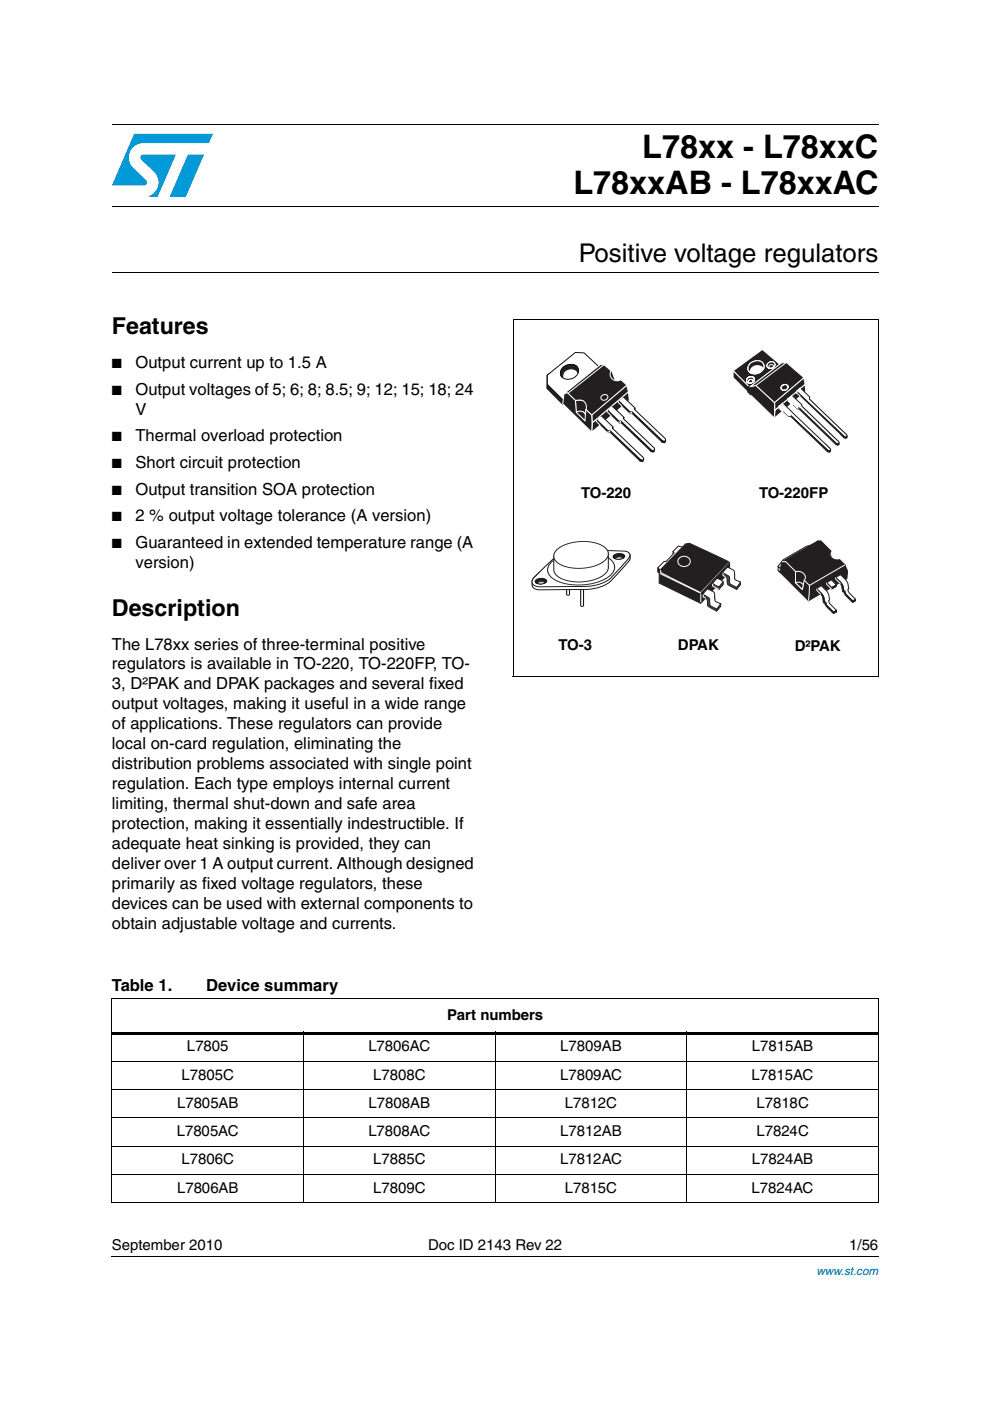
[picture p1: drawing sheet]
<svg xmlns="http://www.w3.org/2000/svg" width="210mm" height="297mm" viewBox="0 0 210 297" stroke-linecap="round" stroke-linejoin="round" font-family="sans-serif">
<g fill="#009ad9">
<path d="M39.8 32.8h3.5l-3.9 8.9h-3.4z"/>
<path d="M28.4 28.4h16.8l-.9 1.9h-13.9a3 3 0 0 0-2.9 2 3 3 0 0 0 .8 3.4l2.7 2.5a.62 .62 0 0 1 .2 .7 .62 .62 0 0 1-.6 .4h-6.9z"/>
<path d="M29.9 33l.5-.2h6.9l-3.9 8.9h-1.8a3.2 3.2 0 0 0 1.2-5.1l-2.9-2.8-.1-.4z"/>
</g>
<path d="M23.7 26.3h162.5M23.7 43.8h162.5M23.7 57.7h162.5M23.7 266.3h162.6" fill="none" stroke="#000" stroke-width=".21"/>
<path d="M23.6 266.3l.1 .1z" fill="#000"/>
<path d="M115.8 74.7h25.4v23.4h-25.4z" fill="#fff"/>
<g fill="#231f20" stroke="#fff" stroke-width=".21">
<path d="M122 84.9a2.7 2.7 0 0 1 3.3 1.5l-.3 3-.8-1.1a1.09 1.09 0 0 0-1.6-1.1l-.5 .1z" fill-rule="evenodd"/>
<path d="M125.6 89.6l7.6-6.5 .2 1.8-7.9 6.7z" fill-rule="evenodd"/>
</g>
<path d="M116 79.5l.4-.2 .6 3 2.4 2.5-.1 .9-3.3-3.3z" fill-rule="evenodd" fill="#231f20"/>
<path d="M116 79.5l.4-.2 .6 3 2.4 2.5-.1 .9-3.3-3.3z" fill="none" stroke="#0e1213" stroke-width=".21"/>
<path d="M116.1 79.5l5.9-4.8 1.8 .1 3.1 2.9-6.5 5.6-1 1.5-3.4-3.3z" fill-rule="evenodd" fill="#fff"/>
<path d="M116.1 79.5l5.9-4.8 1.8 .1 3.1 2.9-6.5 5.6-1 1.5-3.4-3.3z" fill="none" stroke="#0e1213" stroke-width=".21"/>
<path d="M122.1 87.4a1.38 1.38 0 0 1 1.8 .1 1.38 1.38 0 0 1 .2 1.8z" fill-rule="evenodd" fill="#231f20" stroke="#fff" stroke-width=".21"/>
<path d="M129.4 78.5l.2 .2 .9 2.4-1.8-.5z" fill-rule="evenodd" fill="#231f20"/>
<path d="M119.3 78a2 2 0 0 1 3.3 .4 2.06 2.06 0 0 1-1.4 1.9 2.06 2.06 0 0 1-2.3-.8v-.8z" fill-rule="evenodd" fill="#fff"/>
<path d="M119.5 77.9a1.96 1.96 0 0 1 3.1 .4 2.1 2.1 0 0 1-1.3 2 2.1 2.1 0 0 1-2.3-.5 1.42 1.42 0 0 1 .5-1.9z" fill="none" stroke="#0e1213" stroke-width=".21"/>
<path d="M119.3 77.9a2.05 2.05 0 0 1 3.2 .1l.2 .5-.1 .5a1.79 1.79 0 0 0-2.1-.7 1.79 1.79 0 0 0-1.2 1.7 1.37 1.37 0 0 1 0-2.1z" fill-rule="evenodd" fill="#231f20"/>
<path d="M119.3 77.9a2.25 2.25 0 0 1 3.1 0l.3 .6-.1 .5a1.81 1.81 0 0 0-2.1-.7 1.81 1.81 0 0 0-1.2 1.7 1.4 1.4 0 0 1 0-2.1zM116 81.7v.7" fill="none" stroke="#0e1213" stroke-width=".21"/>
<path d="M131.1 84.9l3.5 1.7 .1 .5 5.7 6.2 .5 .3 .3-.2v.4l-.3 .2-.5-.1-6.4-6.1h-.3l-2.6-2.5z" fill-rule="evenodd" fill="#231f20"/>
<path d="M131.1 84.9l1-.8 2.6 2.5-.2 .2 6.6 6.2 .1 .4-.4 .2-.4-.2-6.5-6.2-.2 .2z" fill-rule="evenodd" fill="#fff"/>
<path d="M131.1 84.9l1-.8 2.6 2.5-.2 .2 6.6 6.2 .1 .4-.4 .2-.4-.2-6.5-6.2-.2 .2zM140.4 93.4v.5M140.8 93.5v.4" fill="none" stroke="#0e1213" stroke-width=".21"/>
<path d="M133.6 87.4v.4M133.9 87.3v.4" fill="none" stroke="#fff" stroke-width=".21"/>
<path d="M128.7 86.9l3.6 1.7 .1 .4 5.6 6.3 .5 .2 .3-.1v.4l-.3 .2-.5-.2-6.3-6.1-.4 .1-2.6-2.5z" fill-rule="evenodd" fill="#231f20"/>
<path d="M128.7 86.8l1-.8 2.7 2.5-.3 .2 6.6 6.3 .1 .3-.3 .2-.4-.1-6.5-6.2-.3 .2z" fill-rule="evenodd" fill="#fff" stroke="#0e1213" stroke-width=".21"/>
<path d="M131.2 89.3l.1 .5M131.6 89.2v.5" fill="none" stroke="#fff" stroke-width=".21"/>
<path d="M138 95.4v.4M138.5 95.5v.4" fill="none" stroke="#0e1213" stroke-width=".21"/>
<path d="M126.4 88.9l3.6 1.7v.5l5.7 6.2 .5 .3 .3-.2v.4l-.3 .2-.5-.1-6.4-6.1h-.3l-2.6-2.5z" fill-rule="evenodd" fill="#231f20"/>
<path d="M126.4 88.9l1-.8 2.6 2.5-.2 .2 6.6 6.2 .1 .4-.4 .2-.3-.2-6.5-6.2-.3 .2z" fill-rule="evenodd" fill="#fff" stroke="#0e1213" stroke-width=".21"/>
<path d="M128.9 91.4v.4M129.2 91.3v.4" fill="none" stroke="#fff" stroke-width=".21"/>
<path d="M135.7 97.4v.5M136.1 97.5v.4" fill="none" stroke="#0e1213" stroke-width=".21"/>
<g fill="#231f20" stroke="#fff" stroke-width=".21">
<path d="M119.6 83.4l7.7-6.1 .9 .1 1.4 1.2a1.44 1.44 0 0 0 .3 1.8 1.44 1.44 0 0 0 1.8 .1l1.2 1.2-7.4 6.3-1.2-1.1a1.6 1.6 0 0 0-.5-1.8 1.6 1.6 0 0 0-1.8-.2l-1.6-1.6z" fill-rule="evenodd"/>
<path d="M125.5 88l7.4-6.3 .3 1.4-7.6 6.5z" fill-rule="evenodd"/>
</g>
<path d="M128 77.3l-7.5 6M127.6 83.9a.65 .65 0 0 1 .9-.3 .65 .65 0 0 1 .2 1 .65 .65 0 0 1-.9 .3 .65 .65 0 0 1-.2-1z" fill="none" stroke="#fff" stroke-width=".21"/>
<path d="M119.6 83.4l.8-.1 1.6 1.6 .2 2.5 1.8 1.8 .2-2.3 1.3 1.1v3.6l-6.2-6z" fill-rule="evenodd" fill="#231f20" stroke="#fff" stroke-width=".21"/>
<path d="M126.4 88.9v.4l.9 .8M128.7 86.8v.5l.9 .9M131.1 84.9v.4l.8 .9" fill="none" stroke="#fff" stroke-width=".21"/>
<path d="M155.3 74h25.4v24.3h-25.4z" fill="#fff"/>
<g fill="#231f20" stroke="#fff" stroke-width=".21">
<path d="M164.3 87l6.4-5.5 .2 1.5-6.7 5.6z" fill-rule="evenodd"/>
<path d="M164.3 87l6.4-5.5 .2 1.5-6.7 5.6z" fill-rule="evenodd"/>
<path d="M171.2 84.6l.5-.4v.8z" fill-rule="evenodd"/>
<path d="M171.2 84.6l.5-.4v.8z" fill-rule="evenodd"/>
<path d="M171.7 84.2v.8z" fill-rule="evenodd"/>
<path d="M171.2 84.6l.5 .4z" fill-rule="evenodd"/>
<path d="M171.2 84.6l.5-.4z" fill-rule="evenodd"/>
<path d="M169.5 86.2l.5-.4v.8z" fill-rule="evenodd"/>
<path d="M169.5 86.2l.5-.4v.8z" fill-rule="evenodd"/>
<path d="M170 85.8v.8z" fill-rule="evenodd"/>
<path d="M169.5 86.2l.5 .4z" fill-rule="evenodd"/>
<path d="M169.5 86.2l.6-.4z" fill-rule="evenodd"/>
<path d="M155.5 78.6l6.1-4.5 3.9 3.2-5.5 4.4-1 1.3z" fill-rule="evenodd"/>
<path d="M155.5 78.6l6.1-4.5 3.9 3.2-5.5 4.4-1 1.3z" fill-rule="evenodd"/>
<path d="M159 77.2a1.7 1.7 0 0 1 3 .4 1.83 1.83 0 0 1-1.4 1.6 1.83 1.83 0 0 1-2-.7v-.7z" fill-rule="evenodd"/>
</g>
<path d="M159.1 77.1a1.74 1.74 0 0 1 2.9 .4 1.87 1.87 0 0 1-1.2 1.6 1.87 1.87 0 0 1-2-.4 1.26 1.26 0 0 1 .3-1.6z" fill-rule="evenodd" fill="#fff" stroke="#fff" stroke-width=".21"/>
<path d="M159.1 82l1.1-.7 4 4.1v3.2l-5.3-5.1z" fill-rule="evenodd" fill="#231f20"/>
<g fill="#231f20" stroke="#fff" stroke-width=".21">
<path d="M159.1 82l1.1-.7 4 4.1v3.2l-5.3-5.1z" fill-rule="evenodd"/>
<path d="M155.4 78.6l3.7 3.6v1.5l-3.7-3.7z" fill-rule="evenodd"/>
<path d="M155.4 78.6l3.7 3.6v1.5l-3.7-3.7z" fill-rule="evenodd"/>
<path d="M159 77.1a1.72 1.72 0 0 1 2.9 .3v.8a1.55 1.55 0 0 0-1.7-.6 1.55 1.55 0 0 0-1.2 1.4 1.25 1.25 0 0 1 0-1.9z" fill-rule="evenodd"/>
<path d="M159 77.1a1.93 1.93 0 0 1 2.8-.1l.2 .6-.1 .6a1.59 1.59 0 0 0-1.7-.6 1.59 1.59 0 0 0-1.2 1.4 1.22 1.22 0 0 1 0-1.9z" fill-rule="evenodd"/>
</g>
<path d="M158.7 82l.4 .3v-.2l.1 1.6-.7-.6z" fill-rule="evenodd" fill="#231f20" stroke="#231f20" stroke-width=".21"/>
<g fill="#231f20" stroke="#fff" stroke-width=".21">
<path d="M158.5 80.1a.73 .73 0 0 1 1-.2 .73 .73 0 0 1 .3 .9 .76 .76 0 0 1-.9 .5 .76 .76 0 0 1-.5-1z" fill-rule="evenodd"/>
<path d="M158.5 80.2a.77 .77 0 0 1 .9-.3 .77 .77 0 0 1 .5 .8 .8 .8 0 0 1-.9 .6 .8 .8 0 0 1-.7-.8z" fill-rule="evenodd"/>
<path d="M158.5 80.2l.3-.2a.74 .74 0 0 0-.5 1v-.3z" fill-rule="evenodd"/>
<path d="M158.7 80a.8 .8 0 0 1 1.2 .2 .93 .93 0 0 0-1.2-.2z" fill-rule="evenodd"/>
<path d="M159.8 80.2l.1-.1a.71 .71 0 0 1-.4 1 .66 .66 0 0 0 .3-.9z" fill-rule="evenodd"/>
<path d="M158.4 80.9a.94 .94 0 0 0 1.1 .2 .8 .8 0 0 1-1.1-.2z" fill-rule="evenodd"/>
<path d="M158.5 80.2a.76 .76 0 0 1 .9-.4 .76 .76 0 0 1 .5 .8l-.3 .4a.49 .49 0 0 0-.6-.6 .49 .49 0 0 0-.2 .8 .59 .59 0 0 1-.5-.4 .59 .59 0 0 1 .2-.6z" fill-rule="evenodd"/>
<path d="M158.5 80.2a.75 .75 0 0 1 .9-.3 .75 .75 0 0 1 .5 .9l-.3 .1a.42 .42 0 0 0-.5-.5l-.4 .4 .1 .4a.59 .59 0 0 1-.3-1z" fill-rule="evenodd"/>
</g>
<path d="M158.5 80.2a.6 .6 0 0 0-.2 .6 .6 .6 0 0 0 .5 .4 .7 .7 0 0 1-.5-.9 .7 .7 0 0 1 .9-.4 .61 .61 0 0 1 .7 .4 .61 .61 0 0 1-.3 .7 .46 .46 0 0 0-.2-.5 .46 .46 0 0 0-.5 0l-.2 .2 .1 .5a.49 .49 0 0 1 .2-.7 .49 .49 0 0 1 .6 .3v.2a.69 .69 0 0 0 .1-1 .69 .69 0 0 0-1 0z" fill="none" stroke="#fff" stroke-width=".21"/>
<g fill="#231f20" stroke="#fff" stroke-width=".21">
<path d="M162.8 77.1a.73 .73 0 0 1 1-.4 .73 .73 0 0 1 .3 1 .75 .75 0 0 1-.9 .4 .75 .75 0 0 1-.5-.9z" fill-rule="evenodd"/>
<path d="M162.8 77.1a.77 .77 0 0 1 .9-.4 .77 .77 0 0 1 .5 .8 .8 .8 0 0 1-.8 .6 .8 .8 0 0 1-.7-.8z" fill-rule="evenodd"/>
<path d="M162.8 77l.3-.1a.74 .74 0 0 0-.4 .9l-.1-.2z" fill-rule="evenodd"/>
<path d="M163.1 76.8a.75 .75 0 0 1 1.1 .2 .92 .92 0 0 0-1.1-.2z" fill-rule="evenodd"/>
<path d="M164.2 77a.72 .72 0 0 1-.4 1v-.1a.66 .66 0 0 0 .4-.9z" fill-rule="evenodd"/>
<path d="M162.7 77.8a.94 .94 0 0 0 1.1 .2 .81 .81 0 0 1-1.1-.2z" fill-rule="evenodd"/>
<path d="M162.9 77a.76 .76 0 0 1 .8-.3 .76 .76 0 0 1 .6 .8l-.3 .4a.49 .49 0 0 0-.6-.6 .49 .49 0 0 0-.3 .7 .58 .58 0 0 1-.5-.4 .58 .58 0 0 1 .3-.6z" fill-rule="evenodd"/>
<path d="M159.1 82l6.6-5.1h1.1l3.7 3.2-5.4 4.8-.9 .5-3.9-3.7z" fill-rule="evenodd"/>
<path d="M159.1 82l6.6-5.1h1.1l3.7 3.2-5.4 4.8-.9 .5-3.9-3.7z" fill-rule="evenodd"/>
<path d="M164.3 85.3l6.1-5.2 .3 1.4-6.4 5.5z" fill-rule="evenodd"/>
<path d="M164.3 85.3l6.1-5.2 .3 1.4-6.4 5.5z" fill-rule="evenodd"/>
</g>
<path d="M168.9 83l10 9.5 .5 .2 .2-.2v.3l-.2 .2-.5-.1-10-9.6z" fill-rule="evenodd" fill="#231f20"/>
<path d="M168.9 82.9l9.1 8.7z" fill-rule="evenodd" fill="#0e1313"/>
<path d="M168.9 83v.3z" fill-rule="evenodd" fill="#231f20" stroke="#fff" stroke-width=".21"/>
<g fill="#0e1313">
<path d="M178 92.1l1 .8z" fill-rule="evenodd"/>
<path d="M179 92.9l.4 .1z" fill-rule="evenodd"/>
<path d="M179.3 93l.4-.2z" fill-rule="evenodd"/>
<path d="M179.6 92.5l.1 .3z" fill-rule="evenodd"/>
<path d="M179.4 92.6l.2-.1z" fill-rule="evenodd"/>
<path d="M178.9 92.4l.5 .3z" fill-rule="evenodd"/>
<path d="M178.1 91.6l.8 .9z" fill-rule="evenodd"/>
<path d="M178 91.5l.1 .1z" fill-rule="evenodd"/>
</g>
<path d="M167.2 84.6l1.9 1.9h.4l6.8 6.3 1 1.1 .4 .2 .2-.2v.4l-.2 .2-.4-.1-7.8-7.5-.4-.1-1.9-1.8z" fill-rule="evenodd" fill="#231f20"/>
<g fill="#0e1313">
<path d="M176.1 93.3l1.2 1.1z" fill-rule="evenodd"/>
<path d="M177.3 94.3l.4 .2z" fill-rule="evenodd"/>
<path d="M177.6 94.4l.4-.1z" fill-rule="evenodd"/>
<path d="M177.9 93.9l.1 .4z" fill-rule="evenodd"/>
<path d="M177.7 94.1l.3-.1z" fill-rule="evenodd"/>
<path d="M177.2 93.9l.5 .2z" fill-rule="evenodd"/>
<path d="M176.3 92.8l.9 1.1z" fill-rule="evenodd"/>
<path d="M169.4 86.5l6.9 6.3z" fill-rule="evenodd"/>
</g>
<g fill="#231f20" stroke="#fff" stroke-width=".21">
<path d="M160.2 81.8l6.4-4.9z"/>
<path d="M169.1 86.4l.4 .1z" fill-rule="evenodd"/>
<path d="M167.1 84.6l2 1.8z" fill-rule="evenodd"/>
<path d="M167.1 84.6l.1 .4z" fill-rule="evenodd"/>
<path d="M167.2 85l.8 .8z" fill-rule="evenodd"/>
</g>
<path d="M169.5 86.8l6.7 6.5z" fill-rule="evenodd" fill="#231f20"/>
<g fill="#fff" stroke="#fff" stroke-width=".21">
<path d="M165.8 81.8l.2-.1a.71 .71 0 0 0-.4 .8v-.5z" fill-rule="evenodd"/>
<path d="M166 81.6a.67 .67 0 0 1 1 .2 .86 .86 0 0 0-1-.2z" fill-rule="evenodd"/>
<path d="M167 81.8a.54 .54 0 0 1-.4 .8h.1a.58 .58 0 0 0 .3-.8z" fill-rule="evenodd"/>
<path d="M165.6 82.5h.1a.77 .77 0 0 0 1 .1v.1a.69 .69 0 0 1-1.1-.2z" fill-rule="evenodd"/>
</g>
<path d="M165.2 86.1l.8-.6 10 9.6 .1 .3-.3 .2-.3-.1-7.9-7.4-.5 .1z" fill-rule="evenodd" fill="#fff" stroke="#231f20" stroke-width=".21"/>
<g fill="#0e1313">
<path d="M174.6 94.7l.9 .8z" fill-rule="evenodd"/>
<path d="M175.5 95.4l.4 .2z" fill-rule="evenodd"/>
<path d="M175.8 95.6l.4-.2z" fill-rule="evenodd"/>
<path d="M176 95.1l.2 .3z" fill-rule="evenodd"/>
<path d="M174.9 94.1l1.2 1z" fill-rule="evenodd"/>
</g>
<g fill="#231f20" stroke="#fff" stroke-width=".21">
<path d="M165.2 86.1l.8-.6z" fill-rule="evenodd"/>
<path d="M165.2 86.1l1.9 2.1z" fill-rule="evenodd"/>
<path d="M167 88.2l.6-.1z" fill-rule="evenodd"/>
</g>
<path d="M167.6 88l7.1 6.7z" fill-rule="evenodd" fill="#0e1313"/>
<path d="M165.2 86.1l1.9 1.9h.5l7.8 7.4 .5 .2 .2-.2v.4l-.2 .1h-.5l-7.8-7.5h-.5l-1.9-1.9z" fill-rule="evenodd" fill="#231f20"/>
<g fill="#0e1313">
<path d="M174.6 95l.9 .9z" fill-rule="evenodd"/>
<path d="M175.5 95.8l.4 .1z" fill-rule="evenodd"/>
<path d="M175.9 95.9l.3-.1z" fill-rule="evenodd"/>
<path d="M176.1 95.4l.1 .4z" fill-rule="evenodd"/>
<path d="M175.9 95.6l.3-.1z" fill-rule="evenodd"/>
<path d="M175.4 95.4l.5 .2z" fill-rule="evenodd"/>
<path d="M174.2 94.3l1.2 1.1z" fill-rule="evenodd"/>
<path d="M167.6 88l6.7 6.3z" fill-rule="evenodd"/>
</g>
<g fill="#231f20" stroke="#fff" stroke-width=".21">
<path d="M167.1 88h.5z" fill-rule="evenodd"/>
<path d="M165.2 86.1l2 1.9z" fill-rule="evenodd"/>
<path d="M165.2 86.1v.5z" fill-rule="evenodd"/>
<path d="M165.2 86.5l.7 .7z" fill-rule="evenodd"/>
</g>
<g fill="#0e1313">
<path d="M167.7 88.3l6.5 6.4z" fill-rule="evenodd"/>
<path d="M174.2 94.6l.4 .4z" fill-rule="evenodd"/>
<path d="M175.4 95.4l.1 .4z" fill-rule="evenodd"/>
<path d="M175.9 95.6v.3z" fill-rule="evenodd"/>
</g>
<path d="M167.1 84.6l.9-.7 2 1.9v.3l7.8 7.5 .1 .3-.3 .2-.3-.1-7.7-7.5-.5-.1z" fill-rule="evenodd" fill="#fff" stroke="#231f20" stroke-width=".21"/>
<path d="M176.1 92.8l1.2 1.2z" fill-rule="evenodd" fill="#231f20"/>
<g fill="#0e1313">
<path d="M177.3 93.9l.4 .2z" fill-rule="evenodd"/>
<path d="M177.6 94.1l.4-.2z" fill-rule="evenodd"/>
<path d="M177.8 93.7l.2 .2z" fill-rule="evenodd"/>
<path d="M176.6 92.4l1.2 1.3z" fill-rule="evenodd"/>
<path d="M170 86.1l6.6 6.3z" fill-rule="evenodd"/>
</g>
<g fill="#231f20" stroke="#fff" stroke-width=".21">
<path d="M167.1 84.6l.9-.7z" fill-rule="evenodd"/>
<path d="M167.1 84.6l2 1.9z" fill-rule="evenodd"/>
</g>
<path d="M169.6 86.5l6.5 6.3z" fill-rule="evenodd" fill="#231f20"/>
<g fill="#0e1313">
<path d="M177.2 93.9l.1 .4z" fill-rule="evenodd"/>
<path d="M177.7 94.1v.3z" fill-rule="evenodd"/>
</g>
<path d="M168.9 83l.8-.8 2 2-.1 .4 7.9 7.6 .1 .3-.3 .2-.3-.2z" fill-rule="evenodd" fill="#fff" stroke="#231f20" stroke-width=".21"/>
<g fill="#0e1313">
<path d="M178.1 91.6l.9 .9z" fill-rule="evenodd"/>
<path d="M179 92.5l.4 .2z" fill-rule="evenodd"/>
<path d="M179.3 92.6l.3-.1z" fill-rule="evenodd"/>
<path d="M179.5 92.2l.1 .3z" fill-rule="evenodd"/>
<path d="M178.3 91l1.2 1.2z" fill-rule="evenodd"/>
<path d="M171.6 84.6l6.7 6.4z" fill-rule="evenodd"/>
</g>
<path d="M168.9 82.9l.8-.6z" fill-rule="evenodd" fill="#231f20" stroke="#fff" stroke-width=".21"/>
<path d="M168.9 83l9.2 8.7z" fill-rule="evenodd" fill="#231f20"/>
<g fill="#0e1313">
<path d="M178.9 92.5l.1 .4z" fill-rule="evenodd"/>
<path d="M179.4 92.7v.3z" fill-rule="evenodd"/>
</g>
<path d="M165.2 86.2v.4l.7 .6M167.1 84.6l.1 .4 .6 .6M168.9 83v.3l.8 .7" fill="none" stroke="#fff" stroke-width=".21"/>
<path d="M112.6 114.7h21.1v16.1h-21.1z" fill="#fff"/>
<g fill="#fff">
<path d="M123.1 122.7h.6v5.7l-.3 .2-.3-.2z" fill-rule="evenodd"/>
<path d="M120.1 120.3h.6v5.8l-.3 .1-.3-.1z" fill-rule="evenodd"/>
<path d="M113.4 122.2l3.9-3.1 4.3-1.6 10.9-.4a.98 .98 0 0 1 1 .4 .98 .98 0 0 1 0 1.1l-3.4 3.9a7.5 7.5 0 0 1-5.8 2.5l-10.1 .1a1.27 1.27 0 0 1-1.4-1.6 1.5 1.5 0 0 1 .6-1.3z" fill-rule="evenodd"/>
<path d="M114 122.9a1.64 1.64 0 0 1 2.4 .1 1.55 1.55 0 0 1-2.5 .1z" fill-rule="evenodd"/>
<path d="M114.1 121.6l3.2-3.1 4.3-1.6a57.6 57.6 0 0 1 11 0 .93 .93 0 0 1 .9 .6 .93 .93 0 0 1-.4 1.1l-3 3.3a7.5 7.5 0 0 1-5.8 2.4l-10.1 .1a1.14 1.14 0 0 1-1.3-.7 1.14 1.14 0 0 1 .4-1.4z" fill-rule="evenodd"/>
<path d="M117 119.1a11.8 11.8 0 0 1 12.3-.6 2.13 2.13 0 0 1-.2 3.7 12.1 12.1 0 0 1-11.8 .5 2.1 2.1 0 0 1-.3-3.6z" fill-rule="evenodd"/>
<path d="M130.1 117.7a1.64 1.64 0 0 1 2.3 .2 1.46 1.46 0 0 1-1.8 .6 .49 .49 0 0 1-.5-.2 .49 .49 0 0 1 0-.6z" fill-rule="evenodd"/>
</g>
<g fill="#fff" stroke="#0e1313" stroke-width=".21">
<path d="M123.1 122.7h.6v5.7l-.3 .2-.3-.2z" fill-rule="evenodd"/>
<path d="M120.1 120.3h.6v5.8l-.3 .1-.3-.1z" fill-rule="evenodd"/>
<path d="M113.6 122l3.7-2.9 4.3-1.6 10.5-.4a1.52 1.52 0 0 1 1.5 .6v.9l-1.9 2.3a10.5 10.5 0 0 1-3.9 3.4l-1.5 .4-1.7 .3-10.4 .1a1.25 1.25 0 0 1-1.4-1.6l.3-.9z" fill-rule="evenodd"/>
<path d="M114 122.9a1.67 1.67 0 0 1 2.4 .1 1.55 1.55 0 0 1-2.5 .1z" fill-rule="evenodd"/>
<path d="M114.1 121.6l3.2-3.1 4.3-1.6 6-.2 4.8 .2a.94 .94 0 0 1 1 .4 .94 .94 0 0 1-.2 1.2l-1.5 1.7a10.6 10.6 0 0 1-3.9 3.4l-1.5 .5-1.8 .2-10.3 .1a1.13 1.13 0 0 1-1.2-.6 1.13 1.13 0 0 1 .2-1.3z" fill-rule="evenodd"/>
</g>
<path d="M116.9 119.2a11.8 11.8 0 0 1 10.5-1.6 3.4 3.4 0 0 1 2.9 2.6 3.8 3.8 0 0 1-2.9 3 12.4 12.4 0 0 1-9.9-.4 2.13 2.13 0 0 1-.6-3.6z" fill-rule="evenodd" fill="#fff" stroke="#231f20" stroke-width=".21"/>
<path d="M130.1 117.8a1.68 1.68 0 0 1 2.3 .1 1.55 1.55 0 0 1-2.4 .1z" fill-rule="evenodd" fill="#231f20" stroke="#0e1313" stroke-width=".21"/>
<path d="M113.6 123a1.64 1.64 0 0 1 2.3 .2 1.47 1.47 0 0 1-1.8 .6 .49 .49 0 0 1-.5-.2 .49 .49 0 0 1 0-.6z" fill-rule="evenodd" fill="#fff"/>
<path d="M113.6 123a1.68 1.68 0 0 1 2.3 .2 1.55 1.55 0 0 1-2.4 .1z" fill-rule="evenodd" fill="#231f20" stroke="#0e1313" stroke-width=".21"/>
<g fill="#fff" stroke="#231f20" stroke-width=".21">
<path d="M117.4 117.8l1.5-.8 5.6-.9 4.5 1.4v2.7a2.7 2.7 0 0 1-2.1 2.4 9.9 9.9 0 0 1-8.6-.3l-.7-.9-.2-.5z" fill-rule="evenodd"/>
<path d="M118.1 116.5a9.4 9.4 0 0 1 10.2-.4 1.77 1.77 0 0 1-.5 3.1 9.8 9.8 0 0 1-9.6 .1 1.68 1.68 0 0 1-.1-2.8z" fill-rule="evenodd"/>
</g>
<g fill="#fff">
<path d="M130.3 118.4a2.13 2.13 0 0 1 1.9-.1 2.17 2.17 0 0 1-1.9 .1z" fill-rule="evenodd"/>
<path d="M113.7 123.6a2.14 2.14 0 0 1 2-.1 2.16 2.16 0 0 1-2 .1z" fill-rule="evenodd"/>
</g>
<g fill="#fff" stroke="#0e1313" stroke-width=".21">
<path d="M130.3 118.4l1-.3 .9 .2a2.17 2.17 0 0 1-1.9 .1z" fill-rule="evenodd"/>
<path d="M113.7 123.6l1-.3 1 .2a2.17 2.17 0 0 1-2 .1z" fill-rule="evenodd"/>
</g>
<path d="M139.4 115.1h17.7v14.5h-17.7z" fill="#fff"/>
<path d="M142.7 117l2.2-.4-4.8 5.1a.89 .89 0 0 1-.7-.8 .89 .89 0 0 1 .6-.9l2.4-1.8a1.23 1.23 0 0 0 .3-1.2z" fill="#231f20"/>
<path d="M142.7 117l2.2-.4-4.8 5.1a.89 .89 0 0 1-.7-.8 .89 .89 0 0 1 .6-.9l2.4-1.8a1.23 1.23 0 0 0 .3-1.2z" fill="none" stroke="#231f20" stroke-width=".21"/>
<path d="M143.3 116.4l.5-.6 1.4 .3a21 21 0 0 1-4.2 4.8l-.7 .2-.8-.7 1.3-1.4 .4 .1 1.7-1.9-.2-.3z" fill="#fff"/>
<path d="M143.3 116.4l.5-.6 1.4 .3a21 21 0 0 1-4.2 4.8l-.7 .2-.8-.7 1.3-1.4 .4 .1 1.7-1.9-.2-.3zM154.5 119.5l-5.8 6.2" fill="none" stroke="#231f20" stroke-width=".21"/>
<path d="M145.3 115.3l.9-.1 7.5 3.5a1.07 1.07 0 0 1 1 1.5v.9l-6.1 6.8-8.8-4.3v-.5a3.3 3.3 0 0 1 1.4-3.5z" fill="#231f20" stroke="#231f20" stroke-width=".21"/>
<path d="M154.5 119.3l-5.9 6.4-8.2-4.1-.3-.3v-.5M139.9 121.6l8.6 4.1M148.6 125.9v1.8" fill="none" stroke="#fff" stroke-width=".21"/>
<path d="M144 118.4a1.31 1.31 0 0 1 1.5-.4 1.31 1.31 0 0 1 .8 1.4 1.31 1.31 0 0 1-1.6 .7 1.31 1.31 0 0 1-.9-1.4z" fill="#231f20" stroke="#fff" stroke-width=".21"/>
<path d="M151.1 123.8l2.2-.4v.5l-.9 1.1-.6-.3a.89 .89 0 0 1-.7-.9z" fill="#454647" stroke="#231f20" stroke-width=".21"/>
<path d="M152.1 122.6l1.2 .7-.9 1.2-1.3-.8z" fill="#fff" stroke="#231f20" stroke-width=".21"/>
<path d="M149 126l1.5-.1a.78 .78 0 0 1 .8 .2 .78 .78 0 0 1 .2 .8 .68 .68 0 0 0 .5 1l.8 .2v.4l-.8 1.1-1.3-.7a.95 .95 0 0 1-.7-1.3v-.2a1.08 1.08 0 0 0-1-.9z" fill="#454647"/>
<path d="M149 126l1.5-.1a.78 .78 0 0 1 .8 .2 .78 .78 0 0 1 .2 .8 .68 .68 0 0 0 .5 1l.8 .2v.4l-.8 1.1-1.3-.7a.95 .95 0 0 1-.7-1.3v-.2a1.08 1.08 0 0 0-1-.9z" fill="none" stroke="#231f20" stroke-width=".21"/>
<path d="M150 124.8l.3 .2a1.58 1.58 0 0 1 1.2 1v.8a.82 .82 0 0 0 .9 1l.4 .2-.8 1.1-.3-.1a1.51 1.51 0 0 1-1.2-1.9l-.3-.4-1.1-.8z" fill="#fff" stroke="#231f20" stroke-width=".21"/>
<path d="M153.2 121.4l1.5-.1a.78 .78 0 0 1 .9 .2 .78 .78 0 0 1 .1 .8 .64 .64 0 0 0 .5 1l.8 .2v.4l-.8 1.1-.4-.2a2.65 2.65 0 0 1-1.6-1v-.7a.81 .81 0 0 0-.8-1l-.2-.2z" fill="#454647"/>
<path d="M153.2 121.4l1.5-.1a.78 .78 0 0 1 .9 .2 .78 .78 0 0 1 .1 .8 .64 .64 0 0 0 .5 1l.8 .2v.4l-.8 1.1-.4-.2a2.65 2.65 0 0 1-1.6-1v-.7a.81 .81 0 0 0-.8-1l-.2-.2z" fill="none" stroke="#231f20" stroke-width=".21"/>
<path d="M154.2 120.2l.3 .2a1.58 1.58 0 0 1 1.2 1v.9a.73 .73 0 0 0 .8 .9l.5 .2-.8 1.1-.3-.1a1.32 1.32 0 0 1-1.2-1.1 1.2 1.2 0 0 0-1-1.6l-.4-.4z" fill="#fff"/>
<path d="M154.2 120.2l.3 .2a1.58 1.58 0 0 1 1.2 1v.9a.73 .73 0 0 0 .8 .9l.5 .2-.8 1.1-.3-.1a1.32 1.32 0 0 1-1.2-1.1 1.2 1.2 0 0 0-1-1.6l-.4-.4z" fill="none" stroke="#231f20" stroke-width=".21"/>
<path d="M149.1 126v.6l.5 .2M151.1 123.8v.5l1.3 .6M153.3 121.4v.6l.5 .3" fill="none" stroke="#fff" stroke-width=".21"/>
<path d="M164.9 114.6h16.5v15.5h-16.5z" fill="#fff"/>
<path d="M173.5 116.6l-.4-.4-2.1 .5-1.5 .8 .3 .2-.1 .2-1.7 1-.5-.2-1.4 .8-1.1 1.4 .3 .4" fill="none" stroke="#231f20" stroke-width=".21"/>
<path d="M167.5 117.8l.5 .3 1.7-1 .1-.2-.3-.2v.8l.2 .4-1.7 1-.5-.2z" fill-rule="evenodd" fill="#231f20" stroke="#231f20" stroke-width=".21"/>
<path d="M166.1 118.7l4.9-2.9 2.1-.4 .4 .3-8 4.9-.5-.5z" fill="#fff"/>
<path d="M166.1 118.7l4.9-2.9 2.1-.4 .4 .3-8 4.9-.5-.5zM173.4 114.7l.1 1.9M171.6 124.1l-.2 3.3M179.7 121.1l-8.1 4.7" fill="none" stroke="#231f20" stroke-width=".21"/>
<g fill="#231f20" stroke="#231f20" stroke-width=".21">
<path d="M171.6 124.1l7.5-4.3 .6 1.3-.1 1.6-8.2 4.7z"/>
<path d="M165.8 119.1h.8l5 5-.2 3.3-6.1-6.1z"/>
<path d="M165.8 119.1l7.6-4.4h.7l-7.5 4.4z"/>
</g>
<path d="M176.2 116.8l.3 1.6a1.02 1.02 0 0 1-.3-1.6z" fill="#231f20" stroke="#fff" stroke-width=".21"/>
<path d="M177.3 129.4v.3" fill="none" stroke="#231f20" stroke-width=".21"/>
<path d="M173.1 124.8l1-.6 1.1 1 .5 .9 .2 1.1-.2 .1 .1 .5 1.5 1.6-.6 .4-1.3-1.4-.3-.7-.2 .1-.2-1.1-.3-.6z" fill="#fff" stroke="#231f20" stroke-width=".21"/>
<g fill="#231f20" stroke="#231f20" stroke-width=".21">
<path d="M174.8 127.7h.3l.3 .7 1.3 1.4 .6-.4v.3l-.6 .4-1.5-1.5z"/>
<path d="M173.1 124.8l1.3 1.3 .3 .6 .2 1.1h-.3l-.3-1.5-1.2-1.2z"/>
</g>
<path d="M177.2 122.4l1-.6 1 1 .6 1 .2 1-.2 .2 .1 .5 1.5 1.6-.6 .3-1.4-1.3-.3-.8-.2 .1-.2-1-.2-.6z" fill="#fff"/>
<path d="M177.2 122.4l1-.6 1 1 .6 1 .2 1-.2 .2 .1 .5 1.5 1.6-.6 .3-1.4-1.3-.3-.8-.2 .1-.2-1-.2-.6z" fill="none" stroke="#231f20" stroke-width=".21"/>
<path d="M178.9 125.4l.2-.1 .3 .8 1.4 1.3 .6-.3v.3l-.6 .4-1.5-1.6z" fill="#231f20"/>
<path d="M178.9 125.4l.2-.1 .3 .8 1.4 1.3 .6-.3v.3l-.6 .4-1.5-1.6z" fill="none" stroke="#231f20" stroke-width=".21"/>
<path d="M177.2 122.4l1.3 1.4 .2 .6 .2 1-.2 .1-.3-1.5-1.2-1.2z" fill="#231f20" stroke="#231f20" stroke-width=".21"/>
<path d="M175.3 123.5l1-.6 1 1.1-1 .6z" fill="#fff" stroke="#231f20" stroke-width=".21"/>
<path d="M175.3 123.5l1 1.1 1-.6v.3l-1 .6-1-1z" fill="#231f20" stroke="#231f20" stroke-width=".21"/>
<path d="M165 120.1l.5 .5-.2 .7-.3-.4z" fill="#fff"/>
<path d="M165 120.1l.5 .5-.2 .7-.3-.4z" fill="none" stroke="#231f20" stroke-width=".21"/>
<path d="M166.6 119.1l7.5-4.4 2.1 2.1a1.35 1.35 0 0 0 .2 1.6 1.35 1.35 0 0 0 1.5 .3l1.2 1.1-7.5 4.3z" fill="#231f20" stroke="#231f20" stroke-width=".21"/>
<g fill="#231f20" stroke="#fff" stroke-width=".21">
<path d="M168.7 121.2a1.47 1.47 0 0 1 2 1.6l-.6 2.2-1.4-1.5z"/>
<path d="M168.7 123.5a1.34 1.34 0 0 1 1.6 .5l-.2 1z"/>
</g>
<path d="M173.8 120.7a.77 .77 0 0 1 1-.2 .77 .77 0 0 1 .4 .9 .77 .77 0 0 1-1 .2 .77 .77 0 0 1-.4-.9z" fill="none" stroke="#231f20" stroke-width=".21"/>
<path d="M165.8 119.1h.8l2.2 2.1M179.1 119.8l-7.5 4.3M170.6 123l1 1.1-.2 3.3M173.2 124.8v.3l.8 .9M175.3 123.5v.4l1 1M177.2 122.4v.4l1 1" fill="none" stroke="#fff" stroke-width=".21"/>
<g fill="none" stroke="#000" stroke-width=".21">
<path d="M108.8 67.7h77.4M108.8 67.6v75.8M186.2 67.7v75.8M108.7 143.4h77.5M23.6 211.6h162.7M23.7 211.7v43.2M64.4 218.7v36.4M105 218.7v36.4M145.6 218.7v36.4M186.2 211.7v43.2M23.6 225h162.7M23.6 231h162.7"/>
<path d="M23.6 237h162.7M23.6 243h162.7M23.6 249h162.7M23.6 255h162.7"/>
</g>
<path d="M23.6 218.8h162.7v.5h-162.7z" fill="#000"/>
<g font-size="6.9">
<text x="136.2" y="33.6">L78xx - L78xxC</text>
<text x="121.6" y="41.1">L78xxAB - L78xxAC</text>
</g>
<text font-size="5.5" x="122.7" y="55.6">Positive voltage regulators</text>
<g font-size="4.9">
<text x="23.7" y="70.9">Features</text>
<text x="23.7" y="130.5">Description</text>
</g>
<g font-size="3.5">
<text x="28.7" y="78.1">Output current up to 1.5 A</text>
<text x="28.7" y="83.7">Output voltages of 5; 6; 8; 8.5; 9; 12; 15; 18; 24</text>
<text x="28.7" y="87.9">V</text>
<text x="28.7" y="93.6">Thermal overload protection</text>
<text x="28.7" y="99.3">Short circuit protection</text>
<text x="28.7" y="104.9">Output transition SOA protection</text>
<text x="28.7" y="110.5">2 % output voltage tolerance (A version)</text>
<text x="28.7" y="116.2">Guaranteed in extended temperature range (A</text>
<text x="28.7" y="120.4">version)</text>
<text x="23.7" y="137.7">The L78xx series of three-terminal positive</text>
<text x="23.7" y="141.9">regulators is available in TO-220, TO-220FP, TO-</text>
<text x="23.7" y="146.2">3, D²PAK and DPAK packages and several fixed</text>
<text x="23.7" y="150.4">output voltages, making it useful in a wide range</text>
<text x="23.7" y="154.6">of applications. These regulators can provide</text>
<text x="23.7" y="158.9">local on-card regulation, eliminating the</text>
<text x="23.7" y="163.1">distribution problems associated with single point</text>
<text x="23.7" y="167.3">regulation. Each type employs internal current</text>
<text x="23.7" y="171.6">limiting, thermal shut-down and safe area</text>
<text x="23.7" y="175.8">protection, making it essentially indestructible. If</text>
<text x="23.7" y="180">adequate heat sinking is provided, they can</text>
<text x="23.7" y="184.3">deliver over 1 A output current. Although designed</text>
<text x="23.7" y="188.5">primarily as fixed voltage regulators, these</text>
<text x="23.7" y="192.7">devices can be used with external components to</text>
<text x="23.7" y="197">obtain adjustable voltage and currents.</text>
<text x="23.7" y="210.1">Table 1.</text>
<text x="43.7" y="210.1">Device summary</text>
</g>
<g font-size="3.2">
<text x="123.2" y="105.6">TO-220</text>
<text x="161" y="105.6">TO-220FP</text>
<text x="118.4" y="137.9">TO-3</text>
<text x="143.7" y="137.9">DPAK</text>
<text x="168.5" y="138.1">D²PAK</text>
<text x="94.8" y="216.2">Part numbers</text>
<text x="39.6" y="222.9">L7805</text>
<text x="78.1" y="222.9">L7806AC</text>
<text x="118.8" y="222.9">L7809AB</text>
<text x="159.4" y="222.9">L7815AB</text>
<text x="38.5" y="228.9">L7805C</text>
<text x="79.1" y="228.9">L7808C</text>
<text x="118.7" y="228.9">L7809AC</text>
<text x="159.4" y="228.9">L7815AC</text>
<text x="37.5" y="234.9">L7805AB</text>
<text x="78.1" y="234.9">L7808AB</text>
<text x="119.7" y="234.9">L7812C</text>
<text x="160.4" y="234.9">L7818C</text>
<text x="37.5" y="240.9">L7805AC</text>
<text x="78.1" y="240.9">L7808AC</text>
<text x="118.8" y="240.9">L7812AB</text>
<text x="160.4" y="240.9">L7824C</text>
<text x="38.5" y="246.9">L7806C</text>
<text x="79.1" y="246.9">L7885C</text>
<text x="118.7" y="246.9">L7812AC</text>
<text x="159.4" y="246.9">L7824AB</text>
<text x="37.5" y="252.9">L7806AB</text>
<text x="79.1" y="252.9">L7809C</text>
<text x="119.7" y="252.9">L7815C</text>
<text x="159.4" y="252.9">L7824AC</text>
<text x="23.7" y="265">September 2010</text>
<text x="90.8" y="265">Doc ID 2143 Rev 22</text>
<text x="180.1" y="265">1/56</text>
</g>
<g font-size="2.8">
<text x="23.7" y="78.1">■</text>
<text x="23.7" y="83.7">■</text>
<text x="23.7" y="93.6">■</text>
<text x="23.7" y="99.3">■</text>
<text x="23.7" y="104.9">■</text>
<text x="23.7" y="110.5">■</text>
<text x="23.7" y="116.2">■</text>
</g>
<text font-size="2.5" fill="#00f" x="173.1" y="270.4">www.st.com</text>
</svg>
